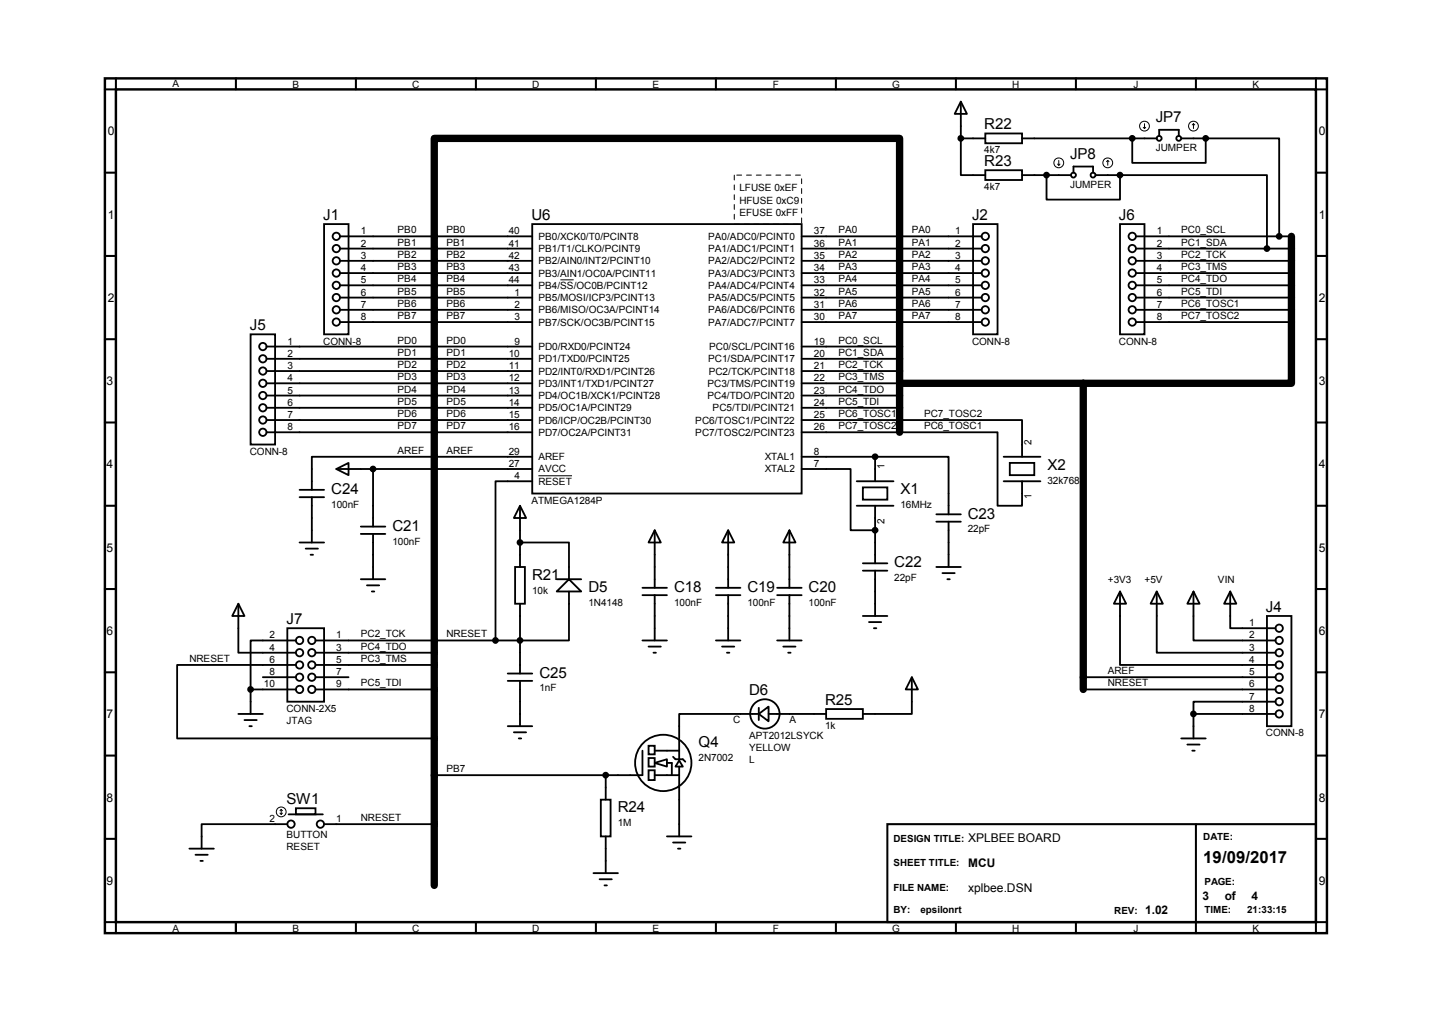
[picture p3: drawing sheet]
<svg xmlns="http://www.w3.org/2000/svg" width="297mm" height="210mm" viewBox="0 0 297 210" stroke-linecap="round" stroke-linejoin="round" font-family="sans-serif">
<path d="M21.8 16.3h253.4v177.2h-253.4zM24 18.5h249v172.8h-249z" fill="none" stroke="#000" stroke-width=".51"/>
<g fill="none" stroke="#000" stroke-width=".42">
<path d="M24 16.3v2.2h-2.2M48.9 16.3v2.2M73.8 16.3v2.2M98.7 16.3v2.2M123.6 16.3v2.2M148.5 16.3v2.2M173.4 16.3v2.2M198.3 16.3v2.2M223.2 16.3v2.2M248.1 16.3v2.2M273 16.3v2.2h2.2M21.8 35.8h2.2"/>
<path d="M273 35.8h2.2M21.8 53.1h2.2M273 53.1h2.2M21.8 70.4h2.2M273 70.4h2.2M21.8 87.6h2.2M273 87.6h2.2M21.8 104.9h2.2M273 104.9h2.2M21.8 122.2h2.2M21.8 139.4h2.2M273 122.2h2.2"/>
<path d="M273 139.4h2.2M21.8 156.7h2.2M273 156.7h2.2M21.8 174h2.2M184.1 170.9h88.9v20.4h-88.9zM248.1 170.9v22.6M273 174h2.2M21.8 191.3h2.2v2.2M48.9 191.3v2.2M73.8 191.3v2.2M98.7 191.3v2.2M123.6 191.3v2.2"/>
<path d="M148.5 191.3v2.2M173.4 191.3v2.2M198.3 191.3v2.2M223.2 191.3v2.2M275.2 191.3h-2.2v2.2"/>
</g>
<path d="M267.9 49v30.5h-43.2M186.6 79.5h38.1M224.7 79.5v63.5M186.6 89.7v-61h-96.5v154.9" fill="none" stroke="#000" stroke-width="1.5"/>
<g fill="none" stroke="#000" stroke-width=".38">
<path d="M199.3 21.1l1.3 2.5h-2.6zM199.3 28.7v7.6h5.1M199.3 21.1v7.6M199.3 28.7h5.1M204.4 27.7h7.6v2h-7.6zM204.4 35.3h7.6v2h-7.6zM212 28.7h27.9M212 36.3h10.2M217.1 36.3v5.1h15.2v-5.1M222.7 35.8v-1.3h4v1.3M227.2 36.3h5.1M232.3 36.3h30.5v15.3"/>
<path d="M234.9 28.7v5.1h15.2v-5.1M240.4 28.2v-1.3h4.1v1.3M245 28.7h5.1M250.1 28.7h15.2v20.3M67.2 46.5h5.1v22.8h-5.1zM70.5 49h39.9M70.5 51.6h39.9M70.5 54.1h39.9M70.5 56.6h39.9M70.5 59.2h39.9M110.4 46.5h55.9v55.9h-55.9zM166.3 49h37.3"/>
<path d="M166.3 51.6h37.3M166.3 54.1h37.3M166.3 56.6h37.3M166.3 59.2h37.3M201.8 46.5h5.1v22.8h-5.1zM232.3 46.5h5.1v22.8h-5.1zM235.6 49h32.3M235.6 51.6h32.3M235.6 54.1h32.3M235.6 56.6h32.3M235.6 59.2h32.3M52 69.3h5.1v22.9h-5.1z"/>
<path d="M55.3 71.9h55.1M55.3 74.4h55.1M55.3 77h55.1M55.3 79.5h55.1M70.5 61.7h39.9M70.5 64.3h39.9M70.5 66.8h39.9M166.3 61.7h37.3M166.3 64.3h37.3M166.3 66.8h37.3M166.3 71.9h20.3M166.3 74.4h20.3"/>
<path d="M166.3 77h20.3M166.3 79.5h20.3M235.6 61.7h32.3M235.6 64.3h32.3M235.6 66.8h32.3M55.3 84.6h55.1M55.3 82h55.1M55.3 87.1h55.1M55.3 89.7h55.1M69.8 97.3l2.5-1.3v2.6zM69.8 97.3h40.6M77.4 97.3v11.9"/>
<path d="M110.4 99.8h-7.6v33M110.4 94.7h-45.7v6.9M166.3 97.3h10.1v12.7h5.1M166.3 89.7h40.6v15.2h5.1v-5.1M166.3 87.1h45.7v7.6M166.3 94.7h15.2M166.3 84.6h20.3M166.3 82h20.3M177.7 99.8h7.6M181.5 94.7h15.3v12M181.5 94.7v5.1M208.2 94.7h7.6"/>
<path d="M208.2 99.8h7.6M209.5 96h5v2.6h-5zM62.1 103.1h5.1M62.1 101.6h5.1M62.1 112.5h5.1M63.4 113.8h2.6M64.4 115.1h.5M64.7 103.1v9.4M74.8 110.7h5.1M74.8 109.2h5.1M77.4 110.7v9.4M106.8 117.6h2.1v7.6h-2.1z"/>
<path d="M107.9 104.9l1.2 2.5h-2.5zM107.9 112.5h10.1v7.6M107.9 104.9v12.7M135.8 110l1.3 2.5h-2.6zM135.8 110v11.9M151 110l1.3 2.5h-2.5zM151 110v11.9M163.7 110l1.3 2.5h-2.5zM163.7 110v11.9M177.7 104.9h7.6M179 101.1h5.1v2.5h-5.1zM179 116.8h5.1"/>
<path d="M179 118.4h5.1M181.5 104.9v11.9M181.5 118.4v9.4M194.2 106.7h5.1M194.2 108.2h5.1M194.2 117.6h5.1M195.5 118.9h2.5M196.8 108.2v9.4M49.4 125.2l1.3 2.6h-2.5zM49.4 125.2v10.2h12M59.6 130.3h7.6v15.2h-7.6zM61.4 132.8h-9.4v10.2"/>
<path d="M61.4 137.9h-24.7v15.3h53.4M65.4 135.4h24.7M65.4 137.9h24.7M74.8 120.1h5.1M76.1 121.4h2.6M77.1 122.7h.5M105.3 139.7h5.1M107.9 125.2v14.5M115.5 120.1h5.1M118 120.1l2.6 2.6h-5.1zM118 122.7v10.1h-52.6M133.3 132.8h5"/>
<path d="M133.3 123.4h5M133.3 121.9h5M134.5 134.1h2.6M135.5 135.4h.6M135.8 123.4v9.4M148.5 132.8h5.1M148.5 123.4h5.1M148.5 121.9h5.1M149.8 134.1h2.5M150.8 135.4h.5M151 123.4v9.4M161.2 132.8h5.1"/>
<path d="M161.2 123.4h5.1M161.2 121.9h5.1M162.5 134.1h2.5M163.5 135.4h.5M163.7 123.4v9.4M179 127.8h5.1M180.3 129h2.5M181.3 130.3h.5M196.5 120.1h.5M232.3 122.7l1.3 2.5h-2.5zM232.3 122.7v15.2h32.3M239.9 122.7l1.3 2.5h-2.5z"/>
<path d="M239.9 122.7v12.7h24.7M247.6 122.7l1.2 2.5h-2.5zM247.6 122.7v10.1h17M255.2 122.7l1.3 2.5h-2.6zM255.2 122.7v7.6h9.4M262.8 127.8h5.1v22.8h-5.1zM49.4 148.1h5.1M50.7 149.4h2.6M51.7 150.6h.5M52 143v5.1M52 143h9.4M54.5 140.5h6.9"/>
<path d="M65.4 143h24.7M65.4 140.5h6.9M105.3 150.6h5.1M105.3 141.2h5.1M106.6 151.9h2.5M107.6 153.2h.5M107.9 141.2v9.4M133.3 155.7v5.1h-43.2M134.5 154.7h1.3v1.8h-1.3zM134.5 159.8h1.3v2h-1.3zM134.5 157.2h1.3v1.8h-1.3zM135.8 158.2l2.5-.7v1.5z"/>
<path d="M135.8 155.7h5.1M138.3 158.2h1.1v2.6M139.6 157l.5 .5h1.5l.6 .5M140.9 157.7l.7 1.3h-1.5zM140.9 153.4v4.1M140.9 159v14.5M157.4 148.1l2-1.5v3zM157.4 148.1h-16.5v5.1M157.4 146.8v2.6M159.4 148.1h12M171.4 147.1h7.6v2h-7.6zM189.1 140.5l1.3 2.5h-2.5z"/>
<path d="M189.1 140.5v7.6h-10.1M224.7 143h39.9M224.7 140.5h39.9M245 153.2h5.1M246.3 154.4h2.5M247.3 155.7h.5M247.6 148.1v5.1M247.6 148.1h17M264.6 145.5h-17v2.6M39.3 176h5.1M40.6 177.3h2.5M41.6 178.6h.5"/>
<path d="M59.6 170.9h-17.8v5.1M59.9 168.9h7.1M61.4 167.6h4v1.3h-4zM67.2 170.9h22.9M124.6 165.9h2.1v7.6h-2.1zM125.6 160.8v5.1M125.6 173.5v7.6M135.8 160.8h5.1M138.3 173.5h5.1M139.6 174.8h2.6M140.6 176h.5M123.1 181.1h5.1"/>
<path d="M124.4 182.4h2.5M125.4 183.6h.5"/>
<circle cx="199.3" cy="28.7" r=".51"/>
<circle cx="217.1" cy="36.3" r=".51"/>
<circle cx="222.7" cy="36.3" r=".51"/>
<circle cx="226.7" cy="36.3" r=".51"/>
<circle cx="232.3" cy="36.3" r=".51"/>
<circle cx="234.9" cy="28.7" r=".51"/>
<circle cx="240.4" cy="28.7" r=".51"/>
<circle cx="244.5" cy="28.7" r=".51"/>
<circle cx="250.1" cy="28.7" r=".51"/>
<circle cx="69.8" cy="56.6" r=".76"/>
<circle cx="69.8" cy="49" r=".76"/>
<circle cx="69.8" cy="59.2" r=".76"/>
<circle cx="69.8" cy="51.6" r=".76"/>
<circle cx="69.8" cy="54.1" r=".76"/>
<circle cx="204.4" cy="51.6" r=".76"/>
<circle cx="204.4" cy="49" r=".76"/>
<circle cx="204.4" cy="54.1" r=".76"/>
<circle cx="204.4" cy="56.6" r=".76"/>
<circle cx="204.4" cy="59.2" r=".76"/>
<circle cx="234.9" cy="49" r=".76"/>
<circle cx="234.9" cy="54.1" r=".76"/>
<circle cx="234.9" cy="56.6" r=".76"/>
<circle cx="234.9" cy="51.6" r=".76"/>
<circle cx="234.9" cy="59.2" r=".76"/>
<circle cx="262.8" cy="51.6" r=".51"/>
<circle cx="265.3" cy="49" r=".51"/>
<circle cx="54.5" cy="71.9" r=".76"/>
<circle cx="54.5" cy="74.4" r=".76"/>
<circle cx="54.5" cy="79.5" r=".76"/>
<circle cx="54.5" cy="77" r=".76"/>
<circle cx="69.8" cy="64.3" r=".76"/>
<circle cx="69.8" cy="61.7" r=".76"/>
<circle cx="69.8" cy="66.8" r=".76"/>
<circle cx="204.4" cy="61.7" r=".76"/>
<circle cx="204.4" cy="64.3" r=".76"/>
<circle cx="204.4" cy="66.8" r=".76"/>
<circle cx="234.9" cy="64.3" r=".76"/>
<circle cx="234.9" cy="61.7" r=".76"/>
<circle cx="234.9" cy="66.8" r=".76"/>
<circle cx="54.5" cy="89.7" r=".76"/>
<circle cx="54.5" cy="84.6" r=".76"/>
<circle cx="54.5" cy="87.1" r=".76"/>
<circle cx="54.5" cy="82" r=".76"/>
<circle cx="77.4" cy="97.3" r=".51"/>
<circle cx="181.5" cy="94.7" r=".51"/>
<circle cx="107.9" cy="112.5" r=".51"/>
<circle cx="181.5" cy="110" r=".51"/>
<circle cx="62.1" cy="132.8" r=".76"/>
<circle cx="62.1" cy="135.4" r=".76"/>
<circle cx="62.1" cy="137.9" r=".76"/>
<circle cx="64.7" cy="137.9" r=".76"/>
<circle cx="64.7" cy="132.8" r=".76"/>
<circle cx="64.7" cy="135.4" r=".76"/>
<circle cx="102.8" cy="132.8" r=".51"/>
<circle cx="107.9" cy="132.8" r=".51"/>
<circle cx="265.3" cy="130.3" r=".76"/>
<circle cx="265.3" cy="137.9" r=".76"/>
<circle cx="265.3" cy="135.4" r=".76"/>
<circle cx="265.3" cy="132.8" r=".76"/>
<circle cx="52" cy="143" r=".51"/>
<circle cx="62.1" cy="140.5" r=".76"/>
<circle cx="62.1" cy="143" r=".76"/>
<circle cx="64.7" cy="140.5" r=".76"/>
<circle cx="64.7" cy="143" r=".76"/>
<circle cx="137.6" cy="158.2" r="5.8"/>
<circle cx="158.7" cy="148.1" r="3"/>
<circle cx="247.6" cy="148.1" r=".51"/>
<circle cx="265.3" cy="140.5" r=".76"/>
<circle cx="265.3" cy="143" r=".76"/>
<circle cx="265.3" cy="148.1" r=".76"/>
<circle cx="265.3" cy="145.5" r=".76"/>
<circle cx="60.4" cy="170.9" r=".76"/>
<circle cx="66.5" cy="170.9" r=".76"/>
<circle cx="125.6" cy="160.8" r=".51"/>
</g>
<g fill="none" stroke="#000" stroke-width=".21">
<path d="M219.4 34l.2 .3M219.6 33.3v1M219.9 34l-.3 .3M229.8 33.3l.2 .2M229.8 33.3l-.3 .2M229.8 33.3v1M237.1 26.4l.3 .3M237.4 25.7v1M237.7 26.4l-.3 .3M247.6 25.7l.2 .2M247.6 25.7l-.3 .2M247.6 25.7v1"/>
<path d="M116.2 58h2.8M111.7 98.7h7M58.1 168.7l.2 .2M58.3 167.9v1M58.3 167.9l.3 .2M58.3 167.9l-.2 .2M58.6 168.7l-.3 .2"/>
<circle cx="219.6" cy="33.8" r="1.02"/>
<circle cx="229.8" cy="33.8" r="1.02"/>
<circle cx="237.4" cy="26.2" r="1.02"/>
<circle cx="247.6" cy="26.2" r="1.02"/>
<circle cx="58.3" cy="168.4" r="1.02"/>
</g>
<g fill="#000">
<circle cx="199.3" cy="28.7" r=".51"/>
<circle cx="217.1" cy="36.3" r=".51"/>
<circle cx="232.3" cy="36.3" r=".51"/>
<circle cx="234.9" cy="28.7" r=".51"/>
<circle cx="250.1" cy="28.7" r=".51"/>
<circle cx="262.8" cy="51.6" r=".51"/>
<circle cx="265.3" cy="49" r=".51"/>
<circle cx="77.4" cy="97.3" r=".51"/>
<circle cx="181.5" cy="94.7" r=".51"/>
<circle cx="107.9" cy="112.5" r=".51"/>
<circle cx="181.5" cy="110" r=".51"/>
<circle cx="102.8" cy="132.8" r=".51"/>
<circle cx="107.9" cy="132.8" r=".51"/>
<circle cx="52" cy="143" r=".51"/>
<circle cx="247.6" cy="148.1" r=".51"/>
<circle cx="125.6" cy="160.8" r=".51"/>
</g>
<path d="M152.3 36.3h14v10.2h-14z" fill="none" stroke="#000" stroke-width=".21" stroke-dasharray="1 1 1 1 1 1 1 1"/>
<text font-size="3.5" x="249.6" y="179">19/09/2017</text>
<g font-size="3.1">
<text x="204.2" y="26.8">R22</text>
<text x="239.7" y="25.3">JP7</text>
<text x="204.2" y="34.5">R23</text>
<text x="222" y="32.9">JP8</text>
<text x="67.1" y="45.6">J1</text>
<text x="110.2" y="45.6">U6</text>
<text x="201.6" y="45.6">J2</text>
<text x="232.1" y="45.6">J6</text>
<text x="51.8" y="68.5">J5</text>
<text x="217.3" y="97.4">X2</text>
<text x="68.7" y="102.5">C24</text>
<text x="186.8" y="102.5">X1</text>
<text x="200.7" y="107.6">C23</text>
<text x="81.4" y="110.1">C21</text>
<text x="185.5" y="117.7">C22</text>
<text x="110.4" y="120.2">R21</text>
<text x="122" y="122.8">D5</text>
<text x="139.8" y="122.8">C18</text>
<text x="155" y="122.8">C19</text>
<text x="167.7" y="122.8">C20</text>
<text x="59.4" y="129.4">J7</text>
<text x="262.6" y="126.9">J4</text>
<text x="111.9" y="140.5">C25</text>
<text x="155.4" y="144.1">D6</text>
<text x="171.2" y="146.2">R25</text>
<text x="144.9" y="155">Q4</text>
<text x="59.4" y="166.8">SW1</text>
<text x="128.1" y="168.5">R24</text>
</g>
<g font-size="2.5">
<text x="22.3" y="28.1">0</text>
<text x="273.6" y="28.1">0</text>
<text x="22.3" y="45.3">1</text>
<text x="273.6" y="45.3">1</text>
<text x="22.3" y="62.6">2</text>
<text x="273.6" y="62.6">2</text>
<text x="22.1" y="79.9">3</text>
<text x="273.6" y="79.9">3</text>
<text x="22.1" y="97.2">4</text>
<text x="273.6" y="97.2">4</text>
<text x="22.1" y="114.4">5</text>
<text x="273.6" y="114.4">5</text>
<text x="22.1" y="131.7">6</text>
<text x="273.6" y="131.7">6</text>
<text x="22.1" y="149">7</text>
<text x="273.6" y="149">7</text>
<text x="22.1" y="166.2">8</text>
<text x="273.6" y="166.2">8</text>
<text x="200.8" y="179.8">MCU</text>
<text x="200.8" y="174.7">XPLBEE BOARD</text>
<text x="22.1" y="183.5">9</text>
<text x="200.8" y="185">xplbee.DSN</text>
<text x="273.6" y="183.5">9</text>
<text x="237.6" y="189.6">1.02</text>
<text x="249.4" y="186.7">3</text>
<text x="254" y="186.7">of</text>
<text x="259.6" y="186.7">4</text>
</g>
<g font-size="2.1">
<text x="35.8" y="18">A</text>
<text x="60.7" y="18.2">B</text>
<text x="85.5" y="18.2">C</text>
<text x="110.4" y="18.2">D</text>
<text x="135.4" y="18.2">E</text>
<text x="160.3" y="18.2">F</text>
<text x="185" y="18.2">G</text>
<text x="210" y="18.2">H</text>
<text x="235.1" y="18.2">J</text>
<text x="259.8" y="18.2">K</text>
<text x="204.2" y="31.8">4k7</text>
<text x="239.7" y="31.3">JUMPER</text>
<text x="153.4" y="39.7">LFUSE 0xEF</text>
<text x="204.2" y="39.5">4k7</text>
<text x="222" y="38.9">JUMPER</text>
<text x="153.4" y="42.2">HFUSE 0xC9</text>
<text x="153.4" y="44.8">EFUSE 0xFF</text>
<text x="74.8" y="48.6">1</text>
<text x="74.8" y="51.1">2</text>
<text x="74.8" y="53.7">3</text>
<text x="82.5" y="48.4">PB0</text>
<text x="82.5" y="51">PB1</text>
<text x="82.5" y="53.5">PB2</text>
<text x="92.6" y="48.4">PB0</text>
<text x="92.6" y="51">PB1</text>
<text x="92.6" y="53.5">PB2</text>
<text x="105.5" y="53.7">42</text>
<text x="105.5" y="51.1">41</text>
<text x="105.5" y="48.6">40</text>
<text x="111.7" y="52.3">PB1/T1/CLKO/PCINT9</text>
<text x="111.7" y="49.7">PB0/XCK0/T0/PCINT8</text>
<text x="146.9" y="52.3">PA1/ADC1/PCINT1</text>
<text x="146.9" y="49.7">PA0/ADC0/PCINT0</text>
<text x="168.8" y="53.7">35</text>
<text x="168.8" y="51.1">36</text>
<text x="168.8" y="48.6">37</text>
<text x="173.9" y="48.4">PA0</text>
<text x="173.9" y="51">PA1</text>
<text x="173.9" y="53.5">PA2</text>
<text x="189.1" y="48.4">PA0</text>
<text x="189.1" y="51">PA1</text>
<text x="189.1" y="53.5">PA2</text>
<text x="198.2" y="48.6">1</text>
<text x="198.2" y="51.1">2</text>
<text x="198.2" y="53.7">3</text>
<text x="239.9" y="48.6">1</text>
<text x="239.9" y="51.1">2</text>
<text x="239.9" y="53.7">3</text>
<text x="245" y="53.5">PC2_TCK</text>
<text x="245" y="48.4">PC0_SCL</text>
<text x="245" y="51">PC1_SDA</text>
<text x="74.8" y="56.2">4</text>
<text x="74.8" y="58.8">5</text>
<text x="82.5" y="56">PB3</text>
<text x="82.5" y="58.6">PB4</text>
<text x="92.6" y="56">PB3</text>
<text x="92.6" y="58.6">PB4</text>
<text x="105.5" y="58.8">44</text>
<text x="105.5" y="56.2">43</text>
<text x="111.7" y="59.9">PB4/SS/OC0B/PCINT12</text>
<text x="111.7" y="57.4">PB3/AIN1/OC0A/PCINT11</text>
<text x="111.7" y="54.8">PB2/AIN0/INT2/PCINT10</text>
<text x="146.9" y="59.9">PA4/ADC4/PCINT4</text>
<text x="146.9" y="57.4">PA3/ADC3/PCINT3</text>
<text x="146.9" y="54.8">PA2/ADC2/PCINT2</text>
<text x="168.8" y="58.8">33</text>
<text x="168.8" y="56.2">34</text>
<text x="173.9" y="56">PA3</text>
<text x="173.9" y="58.6">PA4</text>
<text x="189.1" y="56">PA3</text>
<text x="189.1" y="58.6">PA4</text>
<text x="198.2" y="56.2">4</text>
<text x="198.2" y="58.8">5</text>
<text x="239.9" y="56.2">4</text>
<text x="239.9" y="58.8">5</text>
<text x="245" y="56">PC3_TMS</text>
<text x="245" y="58.6">PC4_TDO</text>
<text x="74.8" y="61.3">6</text>
<text x="74.8" y="63.8">7</text>
<text x="82.5" y="61.1">PB5</text>
<text x="82.5" y="63.7">PB6</text>
<text x="92.6" y="61.1">PB5</text>
<text x="92.6" y="63.7">PB6</text>
<text x="106.7" y="63.8">2</text>
<text x="106.7" y="61.3">1</text>
<text x="111.7" y="65">PB6/MISO/OC3A/PCINT14</text>
<text x="111.7" y="62.4">PB5/MOSI/ICP3/PCINT13</text>
<text x="146.9" y="65">PA6/ADC6/PCINT6</text>
<text x="146.9" y="62.4">PA5/ADC5/PCINT5</text>
<text x="168.8" y="63.8">31</text>
<text x="168.8" y="61.3">32</text>
<text x="173.9" y="61.1">PA5</text>
<text x="173.9" y="63.7">PA6</text>
<text x="189.1" y="61.1">PA5</text>
<text x="189.1" y="63.7">PA6</text>
<text x="198.2" y="61.3">6</text>
<text x="198.2" y="63.8">7</text>
<text x="239.9" y="61.3">6</text>
<text x="239.9" y="63.8">7</text>
<text x="245" y="61.1">PC5_TDI</text>
<text x="245" y="63.7">PC6_TOSC1</text>
<text x="59.6" y="71.5">1</text>
<text x="67.1" y="71.5">CONN-8</text>
<text x="74.8" y="66.4">8</text>
<text x="82.5" y="71.3">PD0</text>
<text x="82.5" y="66.2">PB7</text>
<text x="92.6" y="71.3">PD0</text>
<text x="92.6" y="66.2">PB7</text>
<text x="106.7" y="66.4">3</text>
<text x="106.7" y="71.5">9</text>
<text x="111.7" y="67.5">PB7/SCK/OC3B/PCINT15</text>
<text x="146.9" y="67.5">PA7/ADC7/PCINT7</text>
<text x="168.8" y="71.5">19</text>
<text x="168.8" y="66.4">30</text>
<text x="173.9" y="66.2">PA7</text>
<text x="173.9" y="71.3">PC0_SCL</text>
<text x="189.1" y="66.2">PA7</text>
<text x="198.2" y="66.4">8</text>
<text x="201.6" y="71.5">CONN-8</text>
<text x="232.1" y="71.5">CONN-8</text>
<text x="239.9" y="66.4">8</text>
<text x="245" y="66.2">PC7_TOSC2</text>
<text x="59.6" y="74">2</text>
<text x="59.6" y="76.5">3</text>
<text x="82.5" y="73.8">PD1</text>
<text x="82.5" y="76.4">PD2</text>
<text x="92.6" y="73.8">PD1</text>
<text x="92.6" y="76.4">PD2</text>
<text x="105.5" y="76.5">11</text>
<text x="105.5" y="74">10</text>
<text x="111.7" y="77.7">PD2/INT0/RXD1/PCINT26</text>
<text x="111.7" y="75.1">PD1/TXD0/PCINT25</text>
<text x="111.7" y="72.6">PD0/RXD0/PCINT24</text>
<text x="146.9" y="75.1">PC1/SDA/PCINT17</text>
<text x="147" y="77.7">PC2/TCK/PCINT18</text>
<text x="147.1" y="72.6">PC0/SCL/PCINT16</text>
<text x="168.8" y="76.5">21</text>
<text x="168.8" y="74">20</text>
<text x="173.9" y="73.8">PC1_SDA</text>
<text x="173.9" y="76.4">PC2_TCK</text>
<text x="59.6" y="79.1">4</text>
<text x="59.6" y="81.6">5</text>
<text x="82.5" y="78.9">PD3</text>
<text x="82.5" y="81.4">PD4</text>
<text x="82.5" y="84">PD5</text>
<text x="92.6" y="78.9">PD3</text>
<text x="92.6" y="81.4">PD4</text>
<text x="92.6" y="84">PD5</text>
<text x="105.5" y="81.6">13</text>
<text x="105.5" y="79.1">12</text>
<text x="111.7" y="82.8">PD4/OC1B/XCK1/PCINT28</text>
<text x="111.7" y="80.2">PD3/INT1/TXD1/PCINT27</text>
<text x="146.8" y="82.8">PC4/TDO/PCINT20</text>
<text x="146.8" y="80.2">PC3/TMS/PCINT19</text>
<text x="168.8" y="81.6">23</text>
<text x="168.8" y="79.1">22</text>
<text x="173.9" y="84">PC5_TDI</text>
<text x="173.9" y="78.9">PC3_TMS</text>
<text x="173.9" y="81.4">PC4_TDO</text>
<text x="59.6" y="84.2">6</text>
<text x="59.6" y="86.7">7</text>
<text x="59.6" y="89.2">8</text>
<text x="82.5" y="86.5">PD6</text>
<text x="82.5" y="89.1">PD7</text>
<text x="92.6" y="86.5">PD6</text>
<text x="92.6" y="89.1">PD7</text>
<text x="105.5" y="86.7">15</text>
<text x="105.5" y="84.2">14</text>
<text x="105.5" y="89.2">16</text>
<text x="111.7" y="87.8">PD6/ICP/OC2B/PCINT30</text>
<text x="111.7" y="85.3">PD5/OC1A/PCINT29</text>
<text x="144.2" y="87.8">PC6/TOSC1/PCINT22</text>
<text x="147.8" y="85.3">PC5/TDI/PCINT21</text>
<text x="168.8" y="86.7">25</text>
<text x="168.8" y="84.2">24</text>
<text x="168.8" y="89.2">26</text>
<text x="173.9" y="89.1">PC7_TOSC2</text>
<text x="173.9" y="86.5">PC6_TOSC1</text>
<text x="191.7" y="89.1">PC6_TOSC1</text>
<text x="191.7" y="86.5">PC7_TOSC2</text>
<text x="51.8" y="94.3">CONN-8</text>
<text x="82.5" y="94.1">AREF</text>
<text x="92.6" y="94.1">AREF</text>
<text x="105.5" y="94.3">29</text>
<text x="111.7" y="95.5">AREF</text>
<text x="111.7" y="90.4">PD7/OC2A/PCINT31</text>
<text x="144.2" y="90.4">PC7/TOSC2/PCINT23</text>
<text x="158.6" y="95.5">XTAL1</text>
<text x="168.8" y="94.3">8</text>
<text x="213.9" y="92.2" transform="rotate(-90 213.9 92.2)">2</text>
<text x="105.5" y="96.9">27</text>
<text x="106.7" y="99.4">4</text>
<text x="111.7" y="98">AVCC</text>
<text x="111.7" y="100.5">RESET</text>
<text x="158.6" y="98">XTAL2</text>
<text x="168.8" y="96.9">7</text>
<text x="183.5" y="97.3" transform="rotate(-90 183.5 97.3)">1</text>
<text x="217.3" y="100.3">32k768</text>
<text x="68.7" y="105.4">100nF</text>
<text x="110.2" y="104.5">ATMEGA1284P</text>
<text x="186.8" y="105.4">16MHz</text>
<text x="213.9" y="103.5" transform="rotate(-90 213.9 103.5)">1</text>
<text x="81.4" y="112.9">100nF</text>
<text x="183.5" y="108.6" transform="rotate(-90 183.5 108.6)">2</text>
<text x="200.7" y="110.4">22pF</text>
<text x="110.4" y="123.1">10k</text>
<text x="122" y="125.6">1N4148</text>
<text x="139.8" y="125.6">100nF</text>
<text x="155" y="125.6">100nF</text>
<text x="167.7" y="125.6">100nF</text>
<text x="185.5" y="120.6">22pF</text>
<text x="229.8" y="120.9">+3V3</text>
<text x="237.4" y="120.9">+5V</text>
<text x="252.6" y="120.9">VIN</text>
<text x="259.1" y="129.9">1</text>
<text x="39.3" y="137.3">NRESET</text>
<text x="55.9" y="132.4">2</text>
<text x="55.9" y="135">4</text>
<text x="55.9" y="137.5">6</text>
<text x="69.8" y="132.4">1</text>
<text x="69.8" y="135">3</text>
<text x="69.8" y="137.5">5</text>
<text x="74.8" y="132.2">PC2_TCK</text>
<text x="74.8" y="134.7">PC4_TDO</text>
<text x="74.8" y="137.3">PC3_TMS</text>
<text x="92.6" y="132.2">NRESET</text>
<text x="259.1" y="132.4">2</text>
<text x="259.1" y="135">3</text>
<text x="259.1" y="137.5">4</text>
<text x="54.7" y="142.6">10</text>
<text x="55.9" y="140">8</text>
<text x="69.8" y="140">7</text>
<text x="69.8" y="142.6">9</text>
<text x="74.8" y="142.4">PC5_TDI</text>
<text x="111.9" y="143.4">1nF</text>
<text x="229.8" y="139.8">AREF</text>
<text x="229.8" y="142.4">NRESET</text>
<text x="259.1" y="140">5</text>
<text x="259.1" y="142.6">6</text>
<text x="59.4" y="147.6">CONN-2X5</text>
<text x="152.1" y="150">C</text>
<text x="163.7" y="150">A</text>
<text x="259.1" y="145.1">7</text>
<text x="259.1" y="147.7">8</text>
<text x="59.4" y="150.2">JTAG</text>
<text x="155.4" y="153.2">APT2012LSYCK</text>
<text x="155.4" y="155.7">YELLOW</text>
<text x="171.2" y="151.2">1k</text>
<text x="262.6" y="152.7">CONN-8</text>
<text x="92.6" y="160.1">PB7</text>
<text x="144.9" y="157.9">2N7002</text>
<text x="155.4" y="158.3">L</text>
<text x="55.9" y="170.5">2</text>
<text x="59.4" y="173.8">BUTTON</text>
<text x="69.8" y="170.5">1</text>
<text x="74.8" y="170.3">NRESET</text>
<text x="128.1" y="171.4">1M</text>
<text x="59.4" y="176.3">RESET</text>
<text x="35.8" y="193.3">A</text>
<text x="60.7" y="193.3">B</text>
<text x="85.5" y="193.3">C</text>
<text x="110.4" y="193.3">D</text>
<text x="135.4" y="193.3">E</text>
<text x="160.3" y="193.3">F</text>
<text x="185" y="193.3">G</text>
<text x="210" y="193.3">H</text>
<text x="235.1" y="193.3">J</text>
<text x="259.8" y="193.3">K</text>
</g>
<g font-size="2">
<text x="185.3" y="174.6">DESIGN TITLE:</text>
<text x="185.3" y="179.7">SHEET TITLE:</text>
<text x="249.6" y="174.2">DATE:</text>
<text x="185.3" y="184.9">FILE NAME:</text>
<text x="249.8" y="183.6">PAGE:</text>
<text x="185.3" y="189.4">BY:</text>
<text x="190.9" y="189.4">epsilonrt</text>
<text x="231.1" y="189.5">REV:</text>
<text x="249.8" y="189.4">TIME:</text>
<text x="258.7" y="189.4">21:33:15</text>
</g>
</svg>
